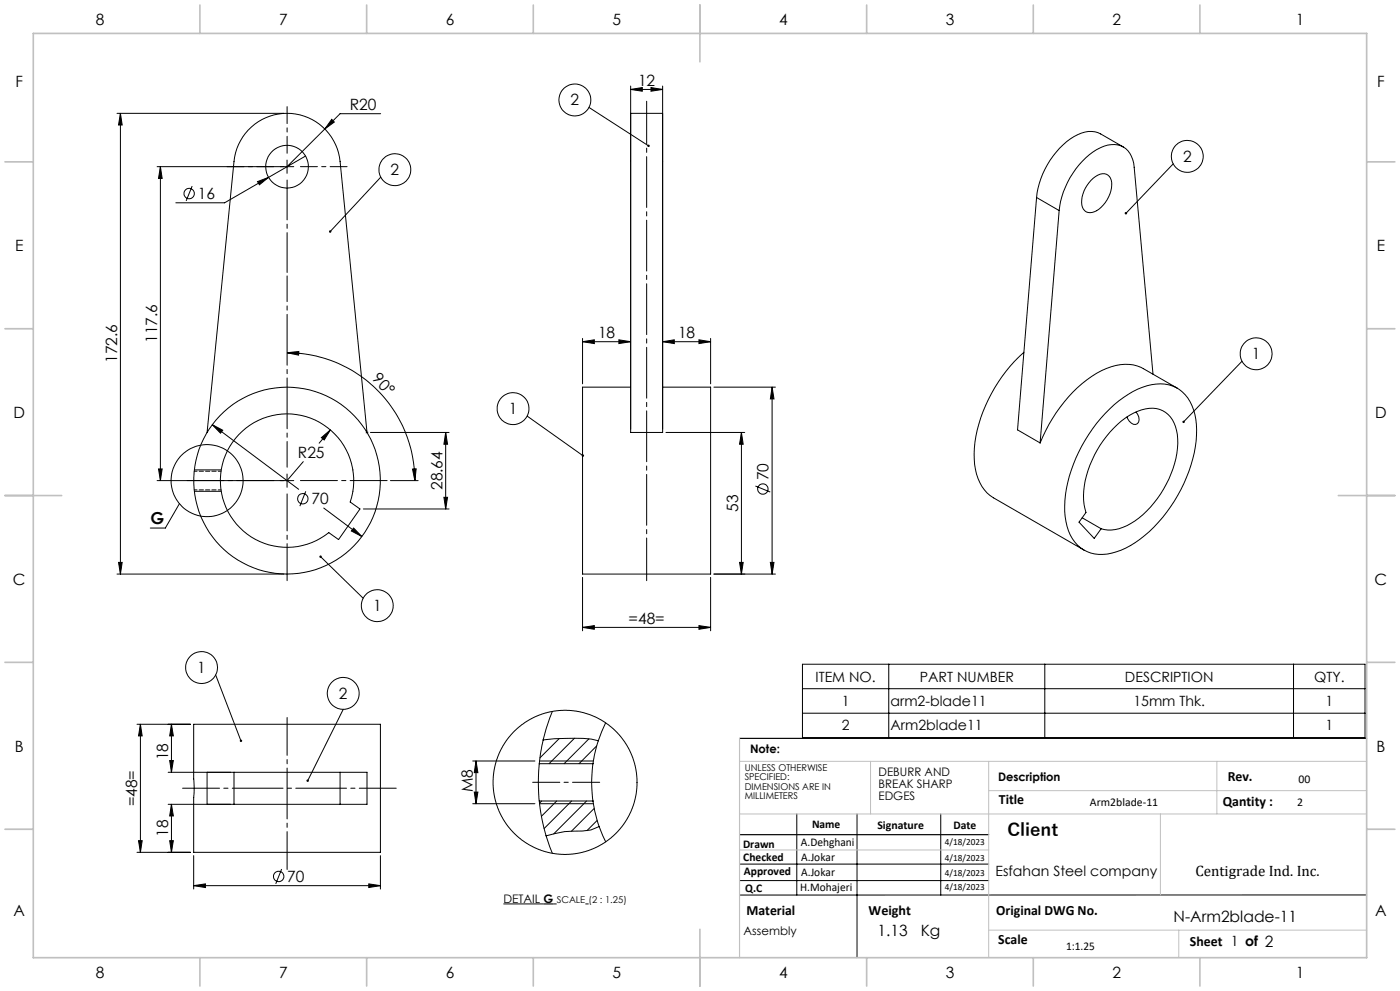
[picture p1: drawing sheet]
<svg xmlns="http://www.w3.org/2000/svg" width="420mm" height="297mm" viewBox="0 0 420 297" stroke-linecap="round" stroke-linejoin="round" font-family="sans-serif">
<g fill="none" stroke="#000" stroke-width=".3">
<path d="M35.1 34h50M36.1 34l.6 3.5h-1.1zM36.1 34v138M99.5 35.8l.8 .8-2.9 2.1zM114.2 34.1h-12.2l-15.9 15.8M176.7 32.2l17.9 11.5M189.2 26.8l3.5-.6v1.1zM189.2 25.8v103.8h9.6v-103.8M189.2 26.8h9.6M195.3 26.2l3.5 .6-3.5 .5zM47.1 49.9h41M48.1 49.9l.5 3.6h-1z"/>
<path d="M48.1 49.9v94.1M57.6 55.8l-1.8 4.4M77.3 54.4l3.3-1.2-2.8 2.2zM80.6 53.2l-13.2 7.6h-14.7M86.1 48v4M91.7 46.8l-11.1 6.4M114.2 53.1l-15.1 16.3M189.2 48.4v-14.4h9.6v14.4M311 59.2l6.7 3.9M311 59.2l-5.7 69.6 6.7 3.9M327.3 54l1.3-1.1a2.84 2.84 0 0 1 3.5-.6 2.84 2.84 0 0 1 1.4 3.2 9.3 9.3 0 0 1-5.9 8.2 2.61 2.61 0 0 1-3.1-3 9.7 9.7 0 0 1 2.8-6.7zM337 44.1l-6.8-4a7.8 7.8 0 0 0-8 .8 24.9 24.9 0 0 0-11.2 18.3"/>
<path d="M352 49.1l-14.2 14.8M317.7 63.1a24.8 24.8 0 0 1 12.4-18.8 6.4 6.4 0 0 1 9.3 2.6l.7 2 .2 1.2 5.6 62M317.7 63.1l-5.7 69.6M86.1 105.7l3.5-.4v1.1zM86.1 105.7a38.4 38.4 0 0 1 38.4 38.3M174.8 102.4l3.5-.6v1.2zM174.8 101.4v13.6M174.8 102.4h14.4M185.7 101.8l3.5 .6-3.5 .6zM189.2 116h-14.4v56h38.4v-56h-14.4M198.8 102.4h14.4M198.8 102.4l3.5-.6v1.2z"/>
<path d="M209.7 101.8l3.5 .6-3.5 .6zM213.2 101.4v13.6M214.2 116h18.4M231.6 116l.6 3.6h-1.1zM231.6 116v56M307.2 105.6a45 45 0 0 0-15 30.4 15.2 15.2 0 0 0 4.7 12.4l28.3 16.4M353.2 116.3l-10.2-5.8a13.2 13.2 0 0 0-12.6 .6 41.7 41.7 0 0 0-18.4 21.6M372.6 108.3l-17.5 18.1M62.1 129.6l8.1-81.2a16 16 0 0 1 15.9-14.4 16 16 0 0 1 15.9 14.4l8.1 81.2M63.7 127.3l3.1 1.6-.7 .9zM63.7 127.3l25.9 19.3M71.6 130.3a20 20 0 0 1 24.8-3.4 20 20 0 0 1 8.7 23.6l2.9 2-6.4 9.2-3-2.1a20 20 0 0 1-27.2-2 20 20 0 0 1 .2-27.3z"/>
<path d="M91 138.4l-4.9 5.6M96.4 131.2l2.7-2.4-1.8 3.1zM99.1 128.8l-3.4 4M111.1 129.6h23.6M133.7 129.6l.6 3.5h-1.1zM133.7 129.6v22.9M158.2 124.7l16.7 11.9M199.8 129.6h23.6M222.4 129.6v42.4M222.4 129.6l.6 3.5h-1.1zM331.5 123.9a27.8 27.8 0 0 1 14-8.6 10.3 10.3 0 0 1 12.6 7.5 30.3 30.3 0 0 1-2.1 20.2 41.8 41.8 0 0 1-18.3 21.2 13.2 13.2 0 0 1-12.7 .6 12.5 12.5 0 0 1-5.5-10 39.8 39.8 0 0 1 8.3-26.3zM334.2 128.2a16.9 16.9 0 0 1 11.7-5.9 7.6 7.6 0 0 1 7.1 6.7 25.5 25.5 0 0 1-3.9 17.6 25.3 25.3 0 0 1-13.4 11.9 9.3 9.3 0 0 1-5.4 0l-2 2.9-4.6-4.9 2.1-2.9a23.5 23.5 0 0 1 2.5-17.2l2.7-4.4z"/>
<path d="M340.8 123.5a2.2 2.2 0 0 1-.1 3.7 2.78 2.78 0 0 1-2.6-2.2M47.1 144h41M47.6 140.5h1l-.5 3.5zM53.8 151l-4.2 7.3h-4.5M58.3 140.8h8.1M58.3 147.2h8.1M86.1 142.1v3.9M91.7 147.2l-1.7 4.5M97.1 152.3l11.4 8.5M105.9 140.8h.1M105.9 147.2h.1M106.1 158.3l2.4 2.5-3.1-1.7z"/>
<path d="M109 152.5h25.7M117.1 144h8.3M123.8 140.6l1-.1-.3 3.5zM133.2 149h1.1l-.6 3.5zM226.6 145.7l4.5 1.8M324.7 155.2l5.6 3.3M35.1 172h50M35.6 168.6h1.1l-.6 3.4zM96.2 166.8l12.7 12.5M174.8 173v16.1M213.2 173v16.1M214.2 172h18.4"/>
<path d="M221.9 168.6h1.1l-.6 3.4zM231.1 168.6h1.1l-.6 3.4zM174.8 188l3.5-.5v1.1zM174.8 188h38.4M209.7 187.5l3.5 .5-3.5 .6zM240.7 199.1h168.8v21.9h-168.8zM266.6 199.1v21.9M313.4 199.1v21.9M388.1 199.1v21.9M41.1 217.1h16M42.1 217.1v38.3M42.1 217.1l.6 3.5h-1.1z"/>
<path d="M51.4 217.1v14.4M51.4 217.1l.6 3.5h-1.1zM58.1 217.1h56v38.3h-56zM64.7 202.3l7.6 19.7M103 212.6l-10.7 21.4M165.7 213.2l-1.9 5.2-.9 3.4M181.7 216.6l-2.2 5.4M240.7 206.4h168.8M240.7 213.7h168.8M50.4 231.5h19.8M50.9 227.9h1.1l-.6 3.6zM62.1 231.5v9.5"/>
<path d="M70.2 231.5h31.8M70.2 231.5v9.5M102 231.5h8.1v9.5h-8.1M102 231.5v9.5M141.8 228.1h18.7M142.3 237.4h1.1l-.6 3.5zM142.8 228.1l.6 3.5h-1.1zM142.8 228.1v12.8M161.8 228.9a55.5 55.5 0 0 0 0 11.2M161.8 228.9h16.1M161.9 228.1h16.1M162.9 221.8l7-.5a31.3 31.3 0 0 1 9.6 .7"/>
<path d="M162.9 221.8l-1.1 7.1M167.7 221.4l-5.7 5.7M172.3 221.3l-7.6 7.6M176.7 221.4l-7.5 7.5M177.9 228.9a37.1 37.1 0 0 0 0 11.2M179 223.6l-5.3 5.3M179.5 222l-1.2 4.3-.4 2.6M41.1 255.4h16M41.6 252h1.1l-.6 3.4zM50.4 241h19.8M50.9 252h1.1l-.6 3.4zM51.4 241v14.4"/>
<path d="M51.4 241l.6 3.5h-1.1zM58.1 256.4v10M70.2 241h31.8M114.1 256.4v10M141.8 240.9h18.7M161.8 240.1a55.4 55.4 0 0 0 2 10.4M161.8 240.1h16.1M161.9 240.9h16.1M162.5 240.1l-.6 .6M163.8 250.5l1.9 5.2M167 240.1l-4.6 4.5M171.5 240.1l-8.3 8.2"/>
<path d="M176 240.1l-9.9 9.8M177.9 240.1l.5 2.9 1.3 4.7M178.3 242.3l-6.8 6.8M179.1 245.9l-3 3.1M179.7 247.7l-2.4 1-2.6 .4a28.7 28.7 0 0 0-10.9 1.4M179.7 247.7l2 4.6M221.9 259h74.7M239 243.9v24.3M257.1 243.9v43.1M282.2 243.9v24.3M58.1 265.4l3.5-.5v1.1zM58.1 265.4h56"/>
<path d="M84.5 260.5l-1.8 4.4M110.6 264.9l3.5 .5-3.5 .6zM151 270.9h12.1M166 270.9h1M175.6 270.9h1M221.9 263.9h74.7M410 268.2h-188.1"/>
<circle cx="172.5" cy="30" r="4.8"/>
<circle cx="56.8" cy="58" r="1.56"/>
<circle cx="86.1" cy="50" r="6.4"/>
<circle cx="118.5" cy="50.9" r="4.8"/>
<circle cx="356.2" cy="46.9" r="4.8"/>
<circle cx="376.8" cy="106" r="4.8"/>
<circle cx="153.9" cy="122.5" r="4.8"/>
<circle cx="62.1" cy="144" r="10.8"/>
<circle cx="86.1" cy="144" r="28"/>
<circle cx="90.8" cy="149.5" r="1.56"/>
<circle cx="228.9" cy="146.6" r="1.56"/>
<circle cx="113.2" cy="181.5" r="4.8"/>
<circle cx="60.5" cy="200.1" r="4.8"/>
<circle cx="103" cy="207.8" r="4.8"/>
<circle cx="169.5" cy="234.5" r="21.6"/>
<circle cx="83.6" cy="262.7" r="1.55"/>
</g>
<path d="M163.1 270.9h2.9" fill="none" stroke="#000" stroke-width=".33"/>
<g fill="none" stroke="#c0c0c0" stroke-width=".3">
<path d="M109.6 129.6h1M109.7 129.3l.8 .7M110.1 129.1v1M110.5 129.3l-.8 .7M221.9 228.2h188.1M261.2 228.2v15.7M296.6 228.2v58.8M296.6 237h113.4M365.1 228.2v15.7M221.9 243.9h188.1M221.9 254.7h74.7M348.1 243.9v24.3"/>
<path d="M296.6 278.8h113.4M353.6 278.8v8.2"/>
</g>
<path d="M82.1 144h-26M86.1 148v26M90.1 144h26M54.8 236.2h64.1" fill="none" stroke="#000" stroke-width=".3" stroke-dasharray="15.2 1.3 1.3 1.3" stroke-dashoffset="4.1"/>
<path d="M86.1 215v45.6" fill="none" stroke="#000" stroke-width=".3" stroke-dasharray="15.2 1.3 1.3 1.3" stroke-dashoffset="3.9"/>
<path d="M194 30.3v143.7" fill="none" stroke="#000" stroke-width=".3" stroke-dasharray="15.2 1.3 1.3 1.3" stroke-dashoffset="2.5"/>
<path d="M221.9 221.3h188.1M221.9 250.2h74.7" fill="none" stroke="#000" stroke-width=".35"/>
<path d="M221.9 221.3v65.7" fill="none" stroke="#c0c0c0" stroke-width=".35"/>
<g fill="none" stroke="#c0c0c0" stroke-width=".5">
<path d="M10 10h400v277h-400zM60 1.5v8.5M110 1.5v8.5M160 1.5v8.5M210 1.5v17M260 1.5v8.5M310 1.5v8.5M360 1.5v8.5M1.5 48.5h8.5M410 48.5h8.5M1.5 98.5h8.5M410 98.5h8.5"/>
<path d="M1.5 148.5h17M401.5 148.5h17M1.5 198.5h8.5M410 198.5h8.5M1.5 248.5h8.5M410 248.5h8.5M210 278.5v17M60 287v8.5M110 287v8.5M160 287v8.5M260 287v8.5M310 287v8.5"/>
<path d="M360 287v8.5"/>
</g>
<path d="M159.8 234.5h20.1" fill="none" stroke="#000" stroke-width=".3" stroke-dasharray="15.2 1.3 1.3 1.3" stroke-dashoffset="7.1"/>
<path d="M82.1 49.9h-14M86.1 45.9v-14M90.1 49.9h14" fill="none" stroke="#000" stroke-width=".3" stroke-dasharray="15.2 1.3 1.3 1.3" stroke-dashoffset="10.1"/>
<path d="M86.1 53.9v27.8" fill="none" stroke="#000" stroke-width=".3" stroke-dasharray="15.2 1.3 1.3 1.3" stroke-dashoffset="3.3"/>
<path d="M86.1 140v-57.3" fill="none" stroke="#000" stroke-width=".3" stroke-dasharray="15.2 1.3 1.3 1.3" stroke-dashoffset="7.5"/>
<g fill="#000">
<path d="M195.3 26.2l3.5 .6-3.5 .5zM189.2 26.8l3.5-.6v1.1z"/>
<path d="M48.1 49.9l.5 3.6h-1zM47.6 140.5h1l-.5 3.5z"/>
<path d="M77.3 54.4l.5 1 2.8-2.2zM96.4 131.2l.9 .7 1.8-3.1zM63.7 127.3l2.4 2.5 .7-.9zM106.1 158.3l-.7 .8 3.1 1.7zM99.5 35.8l-2.1 2.9 2.9-2.1zM58.1 265.4l3.5-.5v1.1zM110.6 264.9l3.5 .5-3.5 .6z"/>
<path d="M98.8 69.1l-.1 .5 .4-.2-.3 .3a.37 .37 0 0 0 .5-.1 .37 .37 0 0 0 0-.5 .37 .37 0 0 0-.5 0zM95.8 166.6a.36 .36 0 0 0 .3 .6 .36 .36 0 0 0 .4-.4 .36 .36 0 0 0-.6-.2l.3 .2z"/>
<path d="M185.7 101.8l3.5 .6-3.5 .6zM174.8 102.4l3.5-.6v1.2z"/>
<path d="M198.8 102.4l3.5-.6v1.2zM209.7 101.8l3.5 .6-3.5 .6z"/>
<path d="M133.7 129.6l.6 3.5h-1.1zM133.2 149h1.1l-.6 3.5z"/>
<path d="M123.8 140.6l1-.1-.3 3.5zM86.1 105.7l3.5-.4v1.1z"/>
<path d="M35.6 168.6h1.1l-.6 3.4zM36.1 34l.6 3.5h-1.1z"/>
<path d="M231.1 168.6h1.1l-.6 3.4zM231.6 116l.6 3.6h-1.1zM142.3 237.4h1.1l-.6 3.5zM142.8 228.1l.6 3.5h-1.1z"/>
<path d="M174.8 188l3.5-.5v1.1zM209.7 187.5l3.5 .5-3.5 .6z"/>
<path d="M42.1 217.1l.6 3.5h-1.1zM41.6 252h1.1l-.6 3.4zM51.4 217.1l.6 3.5h-1.1zM50.9 227.9h1.1l-.6 3.6zM51.4 241l.6 3.5h-1.1zM50.9 252h1.1l-.6 3.4zM222.4 129.6l.6 3.5h-1.1zM221.9 168.6h1.1l-.6 3.4z"/>
<path d="M72 221.8l.1 .5 .3 .1-.1-.4 .1 .4 .2-.2-.1-.5zM92.1 233.6l-.2 .3 .2 .4 .2-.3-.2 .3a.37 .37 0 0 0 .6-.3 .37 .37 0 0 0-.6-.4zM194.2 43.5l.1 .5 .6-.1-.3-.2 .3 .2-.1-.5zM174.7 136.2l-.1 .5 .4 .2-.1-.3 .3 .2v-.4zM337.5 63.6v.6l.3-.3-.3 .3a.38 .38 0 0 0 .5 0 .38 .38 0 0 0 .1-.5 .38 .38 0 0 0-.6-.1zM354.9 126.1l-.1 .5 .3-.2-.3 .3a.35 .35 0 0 0 .5 0 .35 .35 0 0 0 0-.5 .35 .35 0 0 0-.4-.1z"/>
</g>
<path d="M58.3 146.8h8M66.3 141.2h-8" fill="none" stroke="#000" stroke-width=".3" stroke-dasharray="1.3 .6" stroke-dashoffset=".4"/>
<text font-size="5.3" x="302.2" y="250.7">Client</text>
<text font-size="4.9" x="45.1" y="157.2">G</text>
<g font-size="4.7">
<text x="28.7" y="7.6">8</text>
<text x="83.7" y="7.6">7</text>
<text x="133.7" y="7.6">6</text>
<text x="183.7" y="7.6">5</text>
<text x="233.7" y="7.6">4</text>
<text x="283.7" y="7.6">3</text>
<text x="333.7" y="7.6">2</text>
<text x="388.7" y="7.6">1</text>
<text x="4.6" y="26.1">F</text>
<text x="191.4" y="25.8">12</text>
<text x="413.1" y="26.1">F</text>
<text x="104.9" y="33">R20</text>
<text x="171.2" y="31.6">2</text>
<text x="117.2" y="52.5">2</text>
<text x="354.9" y="48.5">2</text>
<text x="59.3" y="59.7">16</text>
<text x="4.5" y="75.3">E</text>
<text x="413" y="75.3">E</text>
<text x="179.4" y="101.4">18</text>
<text x="203.4" y="101.4">18</text>
<text x="47.1" y="102.8" transform="rotate(-90 47.1 102.8)">117.6</text>
<text x="375.6" y="107.6">1</text>
<text x="35.1" y="108.8" transform="rotate(-90 35.1 108.8)">172.6</text>
<text x="111.5" y="113.7" transform="rotate(45 111.5 113.7)">90°</text>
<text x="4" y="125.3">D</text>
<text x="152.6" y="124.1">1</text>
<text x="412.5" y="125.3">D</text>
<text x="89.4" y="137.3">R25</text>
<text x="230.6" y="144" transform="rotate(-90 230.6 144)">70</text>
<text x="132.7" y="146.9" transform="rotate(-90 132.7 146.9)">28.64</text>
<text x="93.4" y="151.2">70</text>
<text x="221.4" y="153.4" transform="rotate(-90 221.4 153.4)">53</text>
<text x="3.9" y="175.3">C</text>
<text x="412.4" y="175.3">C</text>
<text x="111.9" y="183.1">1</text>
<text x="188.6" y="187">=48=</text>
<text x="59.2" y="201.7">1</text>
<text x="101.7" y="209.4">2</text>
<text x="4.4" y="225.3">B</text>
<text x="50.5" y="227.8" transform="rotate(-90 50.5 227.8)">18</text>
<text x="412.9" y="225.3">B</text>
<text x="141.8" y="237.5" transform="rotate(-90 141.8 237.5)">M8</text>
<text x="41.1" y="241.6" transform="rotate(-90 41.1 241.6)">=48=</text>
<text x="50.5" y="250.8" transform="rotate(-90 50.5 250.8)">18</text>
<text x="86.2" y="264.4">70</text>
<text x="4" y="274.6">A</text>
<text x="412.5" y="274.6">A</text>
<text x="263.3" y="280.5">1.13</text>
<text x="276.2" y="280.5">Kg</text>
<text x="352.1" y="276.4">N-Arm2blade-11</text>
<text x="28.7" y="293.1">8</text>
<text x="83.7" y="293.1">7</text>
<text x="133.7" y="293.1">6</text>
<text x="183.7" y="293.1">5</text>
<text x="233.7" y="293.1">4</text>
<text x="283.7" y="293.1">3</text>
<text x="333.7" y="293.1">2</text>
<text x="388.7" y="293.1">1</text>
</g>
<text font-size="4.5" x="358.6" y="262.6">Centigrade Ind. Inc.</text>
<g font-size="4.2">
<text x="244.7" y="204.3">ITEM NO.</text>
<text x="275.9" y="204.3">PART NUMBER</text>
<text x="337.5" y="204.3">DESCRIPTION</text>
<text x="394.2" y="204.3">QTY.</text>
<text x="252.5" y="211.6">1</text>
<text x="267.1" y="211.6">arm2-blade11</text>
<text x="340" y="211.6">15mm Thk.</text>
<text x="397.6" y="211.6">1</text>
<text x="252.5" y="218.9">2</text>
<text x="267.1" y="218.9">Arm2blade11</text>
<text x="397.6" y="218.9">1</text>
<text x="368.3" y="234.1">Rev.</text>
<text x="299.7" y="240.9">Title</text>
<text x="366.8" y="241.6">Qantity :</text>
<text x="298.6" y="262.6">Esfahan Steel company</text>
<text x="223.9" y="274.2">Material</text>
<text x="260.6" y="274.2">Weight</text>
<text x="298.9" y="274.2">Original DWG No.</text>
<text x="299.5" y="282.8">Scale</text>
<text x="357" y="283.6">Sheet 1 of 2</text>
</g>
<g font-size="3.5">
<text x="225" y="225.7">Note:</text>
<text x="263.6" y="232.6">DEBURR AND</text>
<text x="263.6" y="236.1">BREAK SHARP</text>
<text x="263.6" y="239.7">EDGES</text>
<text x="299.4" y="234.1">Description</text>
<text x="389.6" y="234.7">00</text>
<text x="327" y="241.6">Arm2blade-11</text>
<text x="389.2" y="241.6">2</text>
<text x="243.6" y="248.1">Name</text>
<text x="263.2" y="248.5">Signature</text>
<text x="286" y="248.5">Date</text>
<text x="222.9" y="254">Drawn</text>
<text x="240.3" y="253.6">A.Dehghani</text>
<text x="240.4" y="257.9">A.Jokar</text>
<text x="223" y="258.1">Checked</text>
<text x="223.2" y="262.1">Approved</text>
<text x="240.4" y="262.4">A.Jokar</text>
<text x="223.6" y="267.4">Q.C</text>
<text x="240.1" y="267.1">H.Mohajeri</text>
<text x="151" y="270.5">DETAIL G</text>
<text x="223.1" y="280.2">Assembly</text>
<text x="319.8" y="284.6">1:1.25</text>
</g>
<g font-size="2.8">
<text x="223.4" y="231">UNLESS OTHERWISE</text>
<text x="223.4" y="233.8">SPECIFIED:</text>
<text x="223.4" y="236.7">DIMENSIONS ARE IN</text>
<text x="223.4" y="239.5">MILLIMETERS</text>
<text x="283.5" y="253.2">4/18/2023</text>
<text x="283.5" y="258.1">4/18/2023</text>
<text x="283.5" y="262.7">4/18/2023</text>
<text x="283.5" y="266.6">4/18/2023</text>
<text x="167" y="270.5">SCALE (2 : 1.25)</text>
</g>
</svg>
